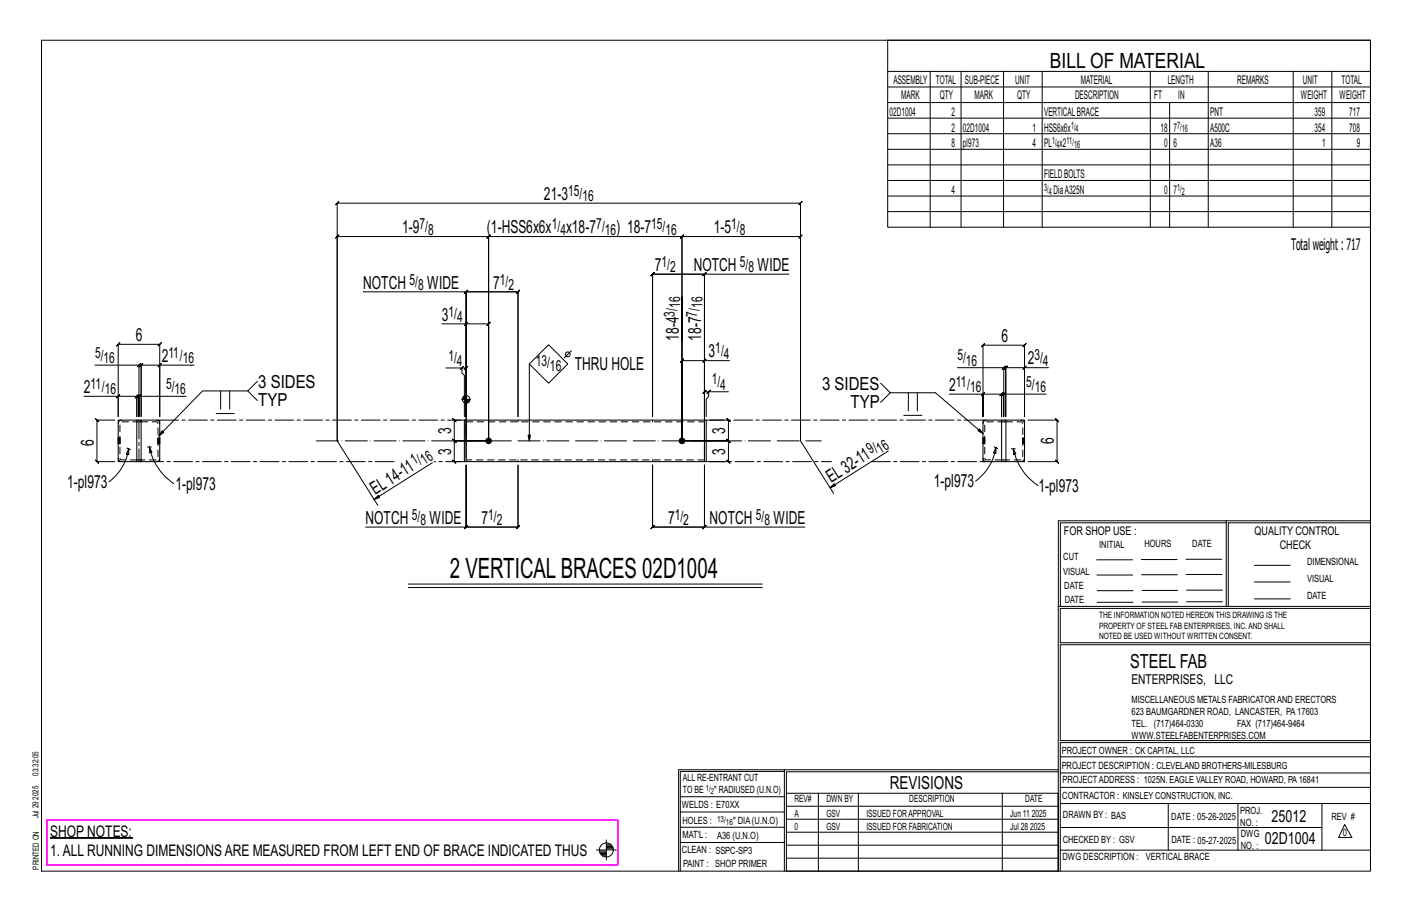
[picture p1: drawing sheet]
<svg xmlns="http://www.w3.org/2000/svg" width="432mm" height="279mm" viewBox="0 0 432 279" stroke-linecap="round" stroke-linejoin="round" font-family="sans-serif">
<g fill="#000" stroke="#000" stroke-width=".31">
<path d="M15.4 256.1h25.2v.1h-25.2z"/>
<circle cx="149.4" cy="134.8" r=".86"/>
<circle cx="208.6" cy="134.8" r=".86"/>
</g>
<g fill="none" stroke="#000" stroke-width=".31">
<path d="M12.7 12.3h406.4v254h-406.4zM271.5 12.3h147.6v57.2h-147.6zM271.5 21.8h147.6M271.5 26.6h147.6M271.5 31.4h147.6M271.5 36.1h147.6M284.5 21.8v47.7M293.9 21.8v47.7M306.9 21.8v47.7M318.7 21.8v47.7M351.8 21.8v47.7M357.7 31.4v38.1"/>
<path d="M369.5 21.8v47.7M395.5 21.8v47.7M407.3 21.8v47.7M271.5 40.9h147.6M271.5 45.6h147.6M271.5 50.4h147.6M271.5 55.2h147.6M271.5 59.9h147.6M148.9 72.3h.5v62.5v-62.5l.5-.5-1 1 .5-.5h-46.3l.5-.5-1 1 .5-.5v62.5M149.4 72.3l-.5 .5 1-1zM149.4 72.3h59.2l-.5 .5 1-1-.5 .5v62.5v-62.5l-.5 .5 1-1-.5 .5h36.2l-.5 .5 1-1-.5 .5v62.5M271.5 64.7h147.6"/>
<path d="M111.1 89.2h31.4v38.2v-38.2l-.5 .5 1-1-.5 .5h15.9l-.5 .5 1-1-.5 .5v38.2v-38.2l.5-.5-1 1 .5-.5h-15.9M135.1 99h7.4v35.8M142 89.7l1-1zM142.5 99l-.5 .5 1-1zM142.5 99h6.9l-.5 .5 1-1-.5 .5v35.8M215.4 83.8h-15.8l.5-.5-1 1 .5-.5v43.6v-43.6l-.5 .5 1-1-.5 .5h15.8l-.5 .5 1-1-.5 .5v43.6v-43.6h25.9M215.9 83.3l-1 1zM29.1 111.6h13.4v15.8v-6.3h14.4M42 112.1l1-1zM42.5 111.6h.7l-.5 .5 1-1-.5 .5v15.8v-15.8l-.5 .5 1-1-.5 .5h5.6M48.8 111.6l.5-.5-1 1zM59.4 111.6h-10.6v15.8v-22.1l.5-.5-1 1 .5-.5h-12.7l.5-.5-1 1 .5-.5v22.1v-6.3h-10.5"/>
<path d="M67.5 119.5v5.5M70.2 119.5v5.5M75.8 119.5l2.9 2.9M78.7 116.6l-2.9 2.9h-13.9l-13.3 13.7 1-1.5 .5 .5-1.5 1M136.4 112.5h4.9v1.5l.7 .7v12.7M141.3 112.5l-.5 .5 1-1zM141.3 112.5h1.2l-.5 .5 1-1-.5 .5v14.9M161.9 111.3v23.5l-.4-1.8h.7l-.3 1.8M167.8 105.4l5.8 5.9-5.8 5.8-5.9-5.8zM174.7 107.2l-2.2 2.2M208.6 104.2v-13.5v44.1v-24.6l-.5 .5 1-1-.5 .5h6.8M215.4 110.2l.5-.5-1 1z"/>
<path d="M215.4 104.2v-13.5v36.7v-7.6l-.5 .5 1-1-.5 .5h1.3M222.8 119.8h-6.1v1.5l-.7 .7v5.4M223.1 110.2h-7.7v24.6M269.3 117.1l2.9 3h13.9l14.5 12.4-1.6-.8 .5-.6 1.1 1.4M292.8 112.4h14.2v15v-6.9h12.9M306.5 112.9l1-1zM307 112.4h.6l-.5 .5 1-1-.5 .5v15M313.3 112.4l.5-.5-1 1zM313.3 112.4h-5.8l.5-.5-1 1 .5-.5v15M320.7 112.4h-7.4v15v-21.9l.5-.5-1 1 .5-.5h-12.7l.5-.5-1 1 .5-.5v21.9v-6.9h-10.3M35.1 128.4h-5.5l-.5-.5 1 1-.5-.5v12.7l-.5-.5 1 1-.5-.5h5.5M35.6 121.6l1-1z"/>
<path d="M36.1 121.1h5.7l-.5 .5 1-1-.5 .5v6.3v-6.3l-.5 .5 1-1-.5 .5h.7M38.8 136.9l.6 .3M39.4 137.2v1.8l-.8-.1zM39.4 137.2a15.3 15.3 0 0 1-6.1 10.1M39.4 137.2l.5 .3M42.5 121.1l.5-.5-1 1zM45.1 136.6l.6 .1M45.7 136.7l.8 1.6-.8 .1zM45.7 136.7a17.5 17.5 0 0 0 7.4 11.1M45.7 136.7h.6M66.1 126.4h5.5M103.1 134.8v-72.7l-.5 .5 1-1-.5 .5h141.7l-.5 .5 1-1-.5 .5v72.7"/>
<path d="M103.1 134.8l12.4 19.7M141 128.4h-2.1l-.5-.5 1 1-.5-.5v6.4l-.5-.5 1 1-.5-.5h10.5h-10.5l-.5-.5 1 1-.5-.5v6.3l-.5-.5 1 1-.5-.5h2.1M141.1 122.1h2.8M141.5 121.6v.5M141.7 121.3v.8M141.9 121.1v1M142.1 121v1.1M142.3 120.9v1.2M142.5 120.7v13M142.8 122.1v1.1M143 122.1v1.1M143.2 122.1v.9"/>
<path d="M143.4 122.1v.8M143.6 122.1v.5M216.2 120.3l1-1zM217 128.4h5.8l-.5-.5 1 1-.5-.5v6.4l-.5-.5 1 1-.5-.5h-14.2h14.2l-.5-.5 1 1-.5-.5v6.3l-.5-.5 1 1-.5-.5h-5.8M244.8 134.8l10.2 16.1M271.7 137.9l-17.9 11.2 1.3-1.3 .4 .7-1.7 .6M272.2 120.1l-2.9 2.9M276.4 127h5.5M277.8 120.1v5.5M280.5 120.1v5.5M300.1 121l1-1zM300.6 120.5h5.7l-.5 .5 1-1-.5 .5v6.9v-6.9l-.5 .5 1-1-.5 .5h.7"/>
<path d="M304 136.6l.5 .3M304.5 136.9l.1 1.7-.8-.1zM304.5 136.9a15.6 15.6 0 0 1-6.1 10.2M304.5 136.9l.6 .3M307 120.5l.5-.5-1 1zM309.3 137.1l.6 .1M309.9 137.2l.8 1.6-.8 .2zM309.9 137.2a17.7 17.7 0 0 0 7.5 11.2M309.9 137.2h.6M314.4 128.4h8.9l-.5-.5 1 1-.5-.5v12.7l-.5-.5 1 1-.5-.5h-8.9M132.2 141.4l-17.8 11.3 1.3-1.3 .4 .7-1.7 .6M375 159.8h-50.7v25.6"/>
<path d="M375 159.2h-51.3l-.1 107.1M419.1 159.2h-44.1v26.2M419.1 159.8h-43.5v25.6M111.8 161.1h30.7v-18.9v18.9l-.5 .5 1-1-.5 .5h15.9l-.5 .5 1-1-.5 .5v-18.9v18.9l.5-.5-1 1 .5-.5h-15.9M124.8 178.5h108.3M124.8 179.6h108.3M142.5 161.1l-.5 .5 1-1zM215.4 161.1h-15.8l.5-.5-1 1 .5-.5v-18.9v18.9l-.5 .5 1-1-.5 .5h15.8l-.5 .5 1-1-.5 .5v-18.9v18.9h30.8M215.9 160.6l-1 1zM335.4 171.1h10.9M335.4 175.8h11M349 171h11"/>
<path d="M349.1 175.7h11M362.7 171h10.9M362.7 175.6h11M383.6 172.8h11M383.6 177.9h11M323.7 185.4h95.4M335.5 184.1h11M335.5 180.6h11M349.2 184h11M349.2 180.5h11M362.9 180.4h10.9M362.9 184h10.9"/>
<path d="M383.6 183.1h11M419.1 186h-94.9v10.5h94.9M419.1 197.1h-94.9v29.3h94.9v.6h-94.9v39.3M239.9 235.8h-31.9v30.5M239.9 235.3h-32.4v31M323.6 235.3h-83.7v31M323.6 235.9h-83.1v6.6M324.2 236.3h94.9M324.2 231.4h94.9M182.4 259.8h6.1M185.4 256.8v6.1M185.4 258.7h1.9"/>
<path d="M185.4 258.4h1.6M185.4 259.5h2.1M185.4 259.1h2M185.4 258h1.2M208 252.9h31.9M208 257.5h31.9M208 243.6h31.9M208 248.2h31.9M240.5 242.5h83.1v23.8h-83.1zM240.5 258.4h83.1M240.5 254.4h83.1M240.5 250.4h83.1"/>
<path d="M240.5 246.5h83.1M250.3 242.5v23.8M262.5 242.5v23.8M306.5 242.5v23.8M324.2 253h80.1M324.2 245.6h94.9M324.2 259.9h94.9M324.2 240.7h94.9M357.3 245.6v14.3M378.6 245.6v14.3M404.3 245.6v14.3M411.2 252.1l2.2 3.9h-4z"/>
<path d="M183.3 260.2h2.1M183.4 260.5h2M183.5 260.9h1.9M183.8 261.3h1.6M184.3 261.6h1.1M240.5 262.3h83.1"/>
<circle cx="173.6" cy="108.3" r=".74"/>
<circle cx="142.5" cy="122.1" r="1.16"/>
<circle cx="185.4" cy="259.8" r="2.14"/>
</g>
<path d="M14.3 250.7h174.6v13.7h-174.6z" fill="none" stroke="#f0f" stroke-width=".5"/>
<g fill="none" stroke="#000" stroke-width=".32">
<path d="M36.1 133.9h.1M36.1 135.6h.1M36.1 128.4h5.7v12.7h-5.7zM36.7 133.9h.1M36.7 135.6h.1M41.8 128.4h1.3M43.1 129h.1M43.2 128.4h5.6v12.7h-5.6zM43.2 128.4l-.1 .6h-1.3M48.3 133.9h.1M48.3 135.6h.1M48.8 133.9h.1"/>
<path d="M48.8 135.6h.1M142 128.4h.5v12.7h-.5zM142.5 129.5v10.6M142.5 128.4h72.9M215.4 128.4h.6v12.7h-.6zM215.4 129.5v10.6M300.6 133.9h.1M300.6 135.6h.1M300.6 128.4h5.7v12.7h-5.7zM301.1 133.9h.1M301.1 135.6h.1M306.3 128.4h.1"/>
<path d="M306.4 129h1.2M307.6 128.4h5.7v12.7h-5.7zM307.6 128.4h-1.2l-.1 .6M312.8 133.9h.1M312.8 135.6h.1M313.3 133.9h.1M313.3 135.6h.1M41.8 141.1h1.4M41.8 140.6h1.3M43.2 140.6l-.1 .5M142.5 141.1h72.9M306.3 140.6h1.3"/>
<path d="M306.4 140.6l-.1 .5M306.4 141.1h1.2"/>
</g>
<g fill="none" stroke="#000" stroke-width=".31" stroke-dasharray="2 1.4">
<path d="M36.1 134.4h.6v.4h-.6zM36.1 134.4v-.2h.6v.2M36.1 134.2v-.2h.6v.2M36.1 134v-.1M36.1 135.6h.1M36.1 135.4v.2h.6M36.1 135.1v.3h.6v.2M36.1 134.8v.3h.6v.3M36.1 135.6h.6M36.7 133.9h-.6M36.7 133.9v.1M36.7 134.8v.3"/>
<path d="M37.2 128.4a1.06 1.06 0 0 0-1.1 1.1M43.2 129h4.6l.4 .1 .1 .4v10.8l-.5 .3h-4.6M48.3 134.8h.6v.3h-.6zM48.3 135.6h.1M48.3 134.8v-.4M48.3 135.6h.5M48.8 129.5a1.06 1.06 0 0 0-1-1.1M48.8 133.9h-.5M48.9 135.1v.3h-.6v-.3M48.9 135.4v.2h-.6v-.2M48.9 135.6h.1M48.9 133.9v.1"/>
<path d="M48.9 134.2v-.2l-.6-.1M48.9 134.4v-.2h-.6v-.2M48.9 134.8v-.4h-.6v-.2M142.5 129h72.9M158.4 128.4v.6M199.6 129v-.6M300.6 134.4h.5v.4h-.5zM300.6 134.4v-.2h.5v.2M300.6 134.2v-.2h.5v.2M300.6 134v-.1M300.6 135.6h.1M300.6 135.4v.2h.5"/>
<path d="M300.6 135.1v.3h.5v.2M300.6 134.8v.3h.5v.3M300.6 135.6h.5M301.1 133.9h-.5M301.1 133.9v.1M301.1 134.8v.3M301.7 128.4a1.06 1.06 0 0 0-1.1 1.1M307.6 129h4.6l.4 .1 .2 .4-.1 10.8-.5 .3h-4.6M312.8 134.8h.5v.3h-.5zM312.8 135.6h.1M312.8 134.8v-.4M312.8 135.6h.5"/>
<path d="M313.3 129.5a1.06 1.06 0 0 0-1.1-1.1M313.3 133.9h-.5M313.3 135.1v.3h-.5v-.3M313.3 135.4v.2h-.5v-.2M313.3 135.6h.1M313.3 133.9v.1M313.3 134.2v-.2l-.5-.1M313.3 134.4v-.2h-.5v-.2M313.3 134.8v-.4h-.5v-.2M36.1 140.1a1.06 1.06 0 0 0 1.1 1M41.8 140.6h-4.6l-.4-.2-.1-.3v-10.8l.5-.3h4.6M47.8 141.1a1.06 1.06 0 0 0 1-1"/>
<path d="M158.4 140.6v.5M199.6 141.1v-.5M215.4 140.6h-72.9M300.6 140.1a1.06 1.06 0 0 0 1.1 1M306.3 140.6h-4.6l-.4-.2-.2-.3 .1-10.8 .5-.3h4.6M312.2 141.1a1.06 1.06 0 0 0 1.1-1"/>
</g>
<path d="M96.8 134.8h154.4" fill="none" stroke="#000" stroke-width=".31" stroke-dasharray="6.8 1 0 1"/>
<path d="M42.5 128.4v12.7M48.8 128.4h93.7M300.6 128.4h-84.6M120.5 141.1h-71.7M142 141.1h-9.3M216 141.1h38.3M266.5 141.1h35.2" fill="none" stroke="#000" stroke-width=".31" stroke-dasharray="5.8 1 1 1"/>
<text font-size="8.6" x="137.5" y="176.6">2 VERTICALBRACES 02D1004</text>
<text font-size="6.4" x="321.1" y="20.7">BILL OF MATERIAL</text>
<text font-size="5.9" x="345.6" y="204.1">STEEL FAB</text>
<g font-size="5.5">
<text x="166.3" y="61.1">21-3</text>
<text x="123" y="71.3">1-9</text>
<text x="148.9" y="71.3">(1-HSS6x6x</text>
<text x="173.1" y="71.3">x18-7</text>
<text x="188.5" y="71.3">) 18-7</text>
<text x="218.3" y="71.3">1-5</text>
<text x="200.3" y="82.8">7</text>
<text x="212.2" y="82.8">NOTCH</text>
<text x="231.7" y="82.8">WIDE</text>
<text x="111.1" y="88.2">NOTCH</text>
<text x="130.6" y="88.2">WIDE</text>
<text x="150.8" y="88.2">7</text>
<text x="135.1" y="98">3</text>
<text x="41.5" y="104.3">6</text>
<text x="207.6" y="104.2" transform="rotate(-90 207.6 104.2)">18-4</text>
<text x="214.4" y="104.2" transform="rotate(-90 214.4 104.2)">18-7</text>
<text x="306.2" y="104.5">6</text>
<text x="49.5" y="110.6">2</text>
<text x="175.8" y="113">THRU HOLE</text>
<text x="216.7" y="109.3">3</text>
<text x="314.3" y="111.4">2</text>
<text x="79" y="118.5">3 SIDES</text>
<text x="251.4" y="119.1">3 SIDES</text>
<text x="290.3" y="119.5">2</text>
<text x="25.6" y="120.2">2</text>
<text x="79" y="124">TYP</text>
<text x="260.1" y="124.6">TYP</text>
<text x="28.7" y="136.4" transform="rotate(-90 28.7 136.4)">6</text>
<text x="137.9" y="132.6" transform="rotate(-90 137.9 132.6)">3</text>
<text x="221.8" y="132.6" transform="rotate(-90 221.8 132.6)">3</text>
<text x="322.3" y="135.9" transform="rotate(-90 322.3 135.9)">6</text>
<text x="137.9" y="139" transform="rotate(-90 137.9 139)">3</text>
<text x="221.8" y="139" transform="rotate(-90 221.8 139)">3</text>
<text x="20.5" y="149.2">1-pl973</text>
<text x="53.7" y="149.7">1-pl973</text>
<text x="254.2" y="147.7" transform="rotate(-32 254.2 147.7)">EL32-11</text>
<text x="285.5" y="149">1-pl973</text>
<text x="114.8" y="151.3" transform="rotate(-32 114.8 151.3)">EL14-11</text>
<text x="317.6" y="150.4">1-pl973</text>
<text x="111.8" y="160.1">NOTCH</text>
<text x="131.3" y="160.1">WIDE</text>
<text x="147.3" y="160.1">7</text>
<text x="204.3" y="160.1">7</text>
<text x="217" y="160.1">NOTCH</text>
<text x="236.5" y="160.1">WIDE</text>
<text x="272.2" y="241.1">REVISIONS</text>
</g>
<g font-size="5.1">
<text x="388.9" y="251.3">25012</text>
<text x="386.8" y="258.1">02D1004</text>
</g>
<g font-size="4.9">
<text x="394.8" y="76.4">Totalweight : 717</text>
<text x="15.4" y="255.8">SHOP NOTES:</text>
<text x="15.4" y="261.6">1.ALL RUNNING DIMENSIONSARE MEASURED FROM LEFT END OF BRACE INDICATED THUS</text>
</g>
<g font-size="4.7">
<text x="173.7" y="59.9">15/</text>
<text x="178.1" y="61.5">16</text>
<text x="128.3" y="70.1">7/</text>
<text x="130.9" y="71.7">8</text>
<text x="168.8" y="70.1">1/</text>
<text x="171.4" y="71.7">4</text>
<text x="182.4" y="70.1">7/</text>
<text x="185" y="71.7">16</text>
<text x="199.1" y="70.1">15/</text>
<text x="203.5" y="71.7">16</text>
<text x="223.6" y="70.1">1/</text>
<text x="226.2" y="71.7">8</text>
<text x="202.3" y="81.6">1/</text>
<text x="204.9" y="83.2">2</text>
<text x="226.3" y="81.6">5/</text>
<text x="228.9" y="83.2">8</text>
<text x="125.2" y="87">5/</text>
<text x="127.8" y="88.6">8</text>
<text x="152.9" y="87">1/</text>
<text x="155.5" y="88.6">2</text>
<text x="208" y="94.2" transform="rotate(-90 208 94.2)">16</text>
<text x="214.9" y="94.2" transform="rotate(-90 214.9 94.2)">16</text>
<text x="137.2" y="96.8">1/</text>
<text x="139.8" y="98.4">4</text>
<text x="206.3" y="96.8" transform="rotate(-90 206.3 96.8)">3/</text>
<text x="213.2" y="96.8" transform="rotate(-90 213.2 96.8)">7/</text>
<text x="29.1" y="109.4">5/</text>
<text x="31.7" y="111">16</text>
<text x="51.5" y="109.4">11/</text>
<text x="55.9" y="111">16</text>
<text x="137.1" y="110.2">1/</text>
<text x="139.7" y="111.9">4</text>
<text x="163.8" y="111.8">13/</text>
<text x="168.2" y="113.5">16</text>
<text x="218.7" y="108">1/</text>
<text x="221.4" y="109.7">4</text>
<text x="292.8" y="110.2">5/</text>
<text x="295.4" y="111.8">16</text>
<text x="316.3" y="110.2">3/</text>
<text x="318.9" y="111.8">4</text>
<text x="27.7" y="118.9">11/</text>
<text x="50.8" y="118.9">5/</text>
<text x="217.7" y="117.5">1/</text>
<text x="220.3" y="119.2">4</text>
<text x="292.3" y="118.3">11/</text>
<text x="296.7" y="119.9">16</text>
<text x="313.8" y="118.3">5/</text>
<text x="316.4" y="119.9">16</text>
<text x="32" y="120.6">16</text>
<text x="53.4" y="120.6">16</text>
<text x="126.8" y="142.2" transform="rotate(-32 126.8 142.2)">1/</text>
<text x="129.9" y="142.2" transform="rotate(-32 129.9 142.2)">16</text>
<text x="266.2" y="138.7" transform="rotate(-32 266.2 138.7)">9/</text>
<text x="269.3" y="138.7" transform="rotate(-32 269.3 138.7)">16</text>
<text x="125.9" y="158.9">5/</text>
<text x="128.6" y="160.5">8</text>
<text x="149.3" y="158.9">1/</text>
<text x="151.9" y="160.5">2</text>
<text x="206.3" y="158.9">1/</text>
<text x="209" y="160.5">2</text>
<text x="231.2" y="158.9">5/</text>
<text x="233.8" y="160.5">8</text>
</g>
<text font-size="4.2" x="346" y="209.1">ENTERPRISES, LLC</text>
<g font-size="3.7">
<text x="273.2" y="25.6">ASSEMBLY</text>
<text x="286.2" y="25.6">TOTAL</text>
<text x="295.1" y="25.6">SUB-PIECE</text>
<text x="310.4" y="25.6">UNIT</text>
<text x="330.5" y="25.6">MATERIAL</text>
<text x="357.1" y="25.6">LENGTH</text>
<text x="378.3" y="25.6">REMARKS</text>
<text x="398.4" y="25.6">UNIT</text>
<text x="410.2" y="25.6">TOTAL</text>
<text x="272.1" y="35.5">02D1004</text>
<text x="275.6" y="30.4">MARK</text>
<text x="287.4" y="30.4">QTY</text>
<text x="290.9" y="35.5">2</text>
<text x="298" y="30.4">MARK</text>
<text x="311" y="30.4">QTY</text>
<text x="319.3" y="35.5">VERTICALBRACE</text>
<text x="328.7" y="30.4">DESCRIPTION</text>
<text x="353" y="30.4">FT</text>
<text x="360.3" y="30.4">IN</text>
<text x="370.1" y="35.5">PNT</text>
<text x="397.8" y="30.4">WEIGHT</text>
<text x="402" y="35.5">359</text>
<text x="409.6" y="30.4">WEIGHT</text>
<text x="412.6" y="35.5">717</text>
<text x="290.9" y="40.2">2</text>
<text x="294.5" y="40.2">02D1004</text>
<text x="315.8" y="40.2">1</text>
<text x="319.3" y="40.2">HSS6x6x</text>
<text x="354.9" y="40.2">18</text>
<text x="358.9" y="40.2">7</text>
<text x="370.1" y="40.2">A500C</text>
<text x="402" y="40.2">354</text>
<text x="412.6" y="40.2">708</text>
<text x="290.9" y="45">8</text>
<text x="294.5" y="45">pl973</text>
<text x="315.8" y="45">4</text>
<text x="319.3" y="45">PL x2</text>
<text x="356" y="45">0</text>
<text x="358.9" y="45">6</text>
<text x="370.1" y="45">A36</text>
<text x="404.3" y="45">1</text>
<text x="415" y="45">9</text>
<text x="290.9" y="59.3">4</text>
<text x="319.3" y="54.5">FIELDBOLTS</text>
<text x="322.2" y="59.3">DiaA325N</text>
<text x="356" y="59.3">0</text>
<text x="358.9" y="59.3">7</text>
<text x="325.3" y="163.4">FOR SHOP USE :</text>
<text x="383.7" y="163.4">QUALITY CONTROL</text>
<text x="391.4" y="167.8">CHECK</text>
</g>
<g font-size="3.1">
<text x="327.5" y="39.4">1/</text>
<text x="328.9" y="40.5">4</text>
<text x="360" y="39.4">7/</text>
<text x="361.4" y="40.5">16</text>
<text x="321.7" y="44.1">1/</text>
<text x="323.1" y="45.3">4</text>
<text x="326.1" y="44.1">11/</text>
<text x="328.5" y="45.3">16</text>
<text x="319.3" y="58.4">3/</text>
<text x="320.7" y="59.5">4</text>
<text x="360" y="58.4">1/</text>
<text x="361.4" y="59.5">2</text>
<text x="336.2" y="167.4">INITIAL</text>
<text x="350" y="167.1">HOURS</text>
<text x="364.6" y="167.2">DATE</text>
<text x="325.2" y="171.3">CUT</text>
<text x="399.8" y="172.8">DIMENSIONAL</text>
<text x="325.1" y="175.8">VISUAL</text>
<text x="399.8" y="177.9">VISUAL</text>
<text x="325.5" y="180">DATE</text>
<text x="325.7" y="184.4">DATE</text>
<text x="399.8" y="183.1">DATE</text>
<text x="346" y="215">MISCELLANEOUS METALS FABRICATORAND ERECTORS</text>
<text x="346" y="218.6">623 BAUMGARDNER ROAD, LANCASTER, PA17603</text>
<text x="346" y="225.8">WWW.STEELFABENTERPRISES.COM</text>
<text x="346" y="222.2">TEL. (717)464-0330</text>
<text x="378.3" y="222.2">FAX (717)464-9464</text>
<text x="324.7" y="230.5">PROJECT OWNER : CK CAPITAL, LLC</text>
<text x="208.8" y="238.8">ALL RE-ENTRANT CUT</text>
<text x="324.7" y="235.1">PROJECT DESCRIPTION : CLEVELAND BROTHERS-MILESBURG</text>
<text x="324.9" y="239.5">PROJECTADDRESS : 1025N. EAGLE VALLEY ROAD, HOWARD, PA16841</text>
<text x="208.8" y="242.5">TO BE</text>
<text x="218.4" y="242.5">&quot; RADIUSED (U.N.O)</text>
<text x="242.9" y="245.3">REV#</text>
<text x="252.7" y="245.3">DWN BY</text>
<text x="278.1" y="245.3">DESCRIPTION</text>
<text x="313.5" y="245.3">DATE</text>
<text x="324.9" y="244.2">CONTRACTOR : KINSLEY CONSTRUCTION, INC.</text>
<text x="208.5" y="247">WELDS : E70XX</text>
<text x="208.7" y="251.7">HOLES :</text>
<text x="224.2" y="251.8">&quot; DIA(U.N.O)</text>
<text x="242.9" y="249.9">A</text>
<text x="252.7" y="249.9">GSV</text>
<text x="264.9" y="249.9">ISSUED FORAPPROVAL</text>
<text x="309" y="249.9">Jun 11</text>
<text x="315.5" y="249.9">2025</text>
<text x="325.1" y="250">DRAWN BY : BAS</text>
<text x="358.2" y="250.5">DATE : 05-26-2025</text>
<text x="379.3" y="248.9">PROJ.</text>
<text x="407.2" y="250.5">REV #</text>
<text x="208.7" y="256.3">MAT'L :</text>
<text x="219.3" y="256.4">A36 (U.N.O)</text>
<text x="242.9" y="253.8">0</text>
<text x="252.7" y="253.8">GSV</text>
<text x="264.9" y="253.8">ISSUED FOR FABRICATION</text>
<text x="309" y="253.8">Jul 28</text>
<text x="315" y="253.8">2025</text>
<text x="325" y="257.6">CHECKED BY : GSV</text>
<text x="358.3" y="257.7">DATE : 05-27-2025</text>
<text x="379.3" y="252.5">NO. :</text>
<text x="379.5" y="255.9">DWG</text>
<text x="410.6" y="255.5">0</text>
<text x="208.6" y="260.7">CLEAN : SSPC-SP3</text>
<text x="324.9" y="262.9">DWG DESCRIPTION :</text>
<text x="350.4" y="263">VERTICAL BRACE</text>
<text x="379.5" y="259.5">NO. :</text>
<text x="208.9" y="265">PAINT : SHOP PRIMER</text>
</g>
<g font-size="2.7">
<text x="336.1" y="189">THE INFORMATION NOTED HEREON THIS DRAWING IS THE</text>
<text x="336.1" y="195.4">NOTED BE USED WITHOUT WRITTEN CONSENT.</text>
<text x="336.1" y="192.2">PROPERTY OF STEEL FAB ENTERPRISES, INC.AND SHALL</text>
</g>
<g font-size="2.6">
<text x="215.9" y="241.8">1/</text>
<text x="217.4" y="242.7">2</text>
<text x="219.3" y="251.1">13/</text>
<text x="222" y="252.1">16</text>
</g>
<g font-size="2.5">
<text x="11.7" y="237.1" transform="rotate(-90 11.7 237.1)">03:32:05</text>
<text x="11.8" y="244.4" transform="rotate(-90 11.8 244.4)">2025</text>
<text x="11.8" y="250.1" transform="rotate(-90 11.8 250.1)">Jul 29</text>
<text x="11.9" y="265.8" transform="rotate(-90 11.9 265.8)">PRINTED ON</text>
</g>
</svg>
